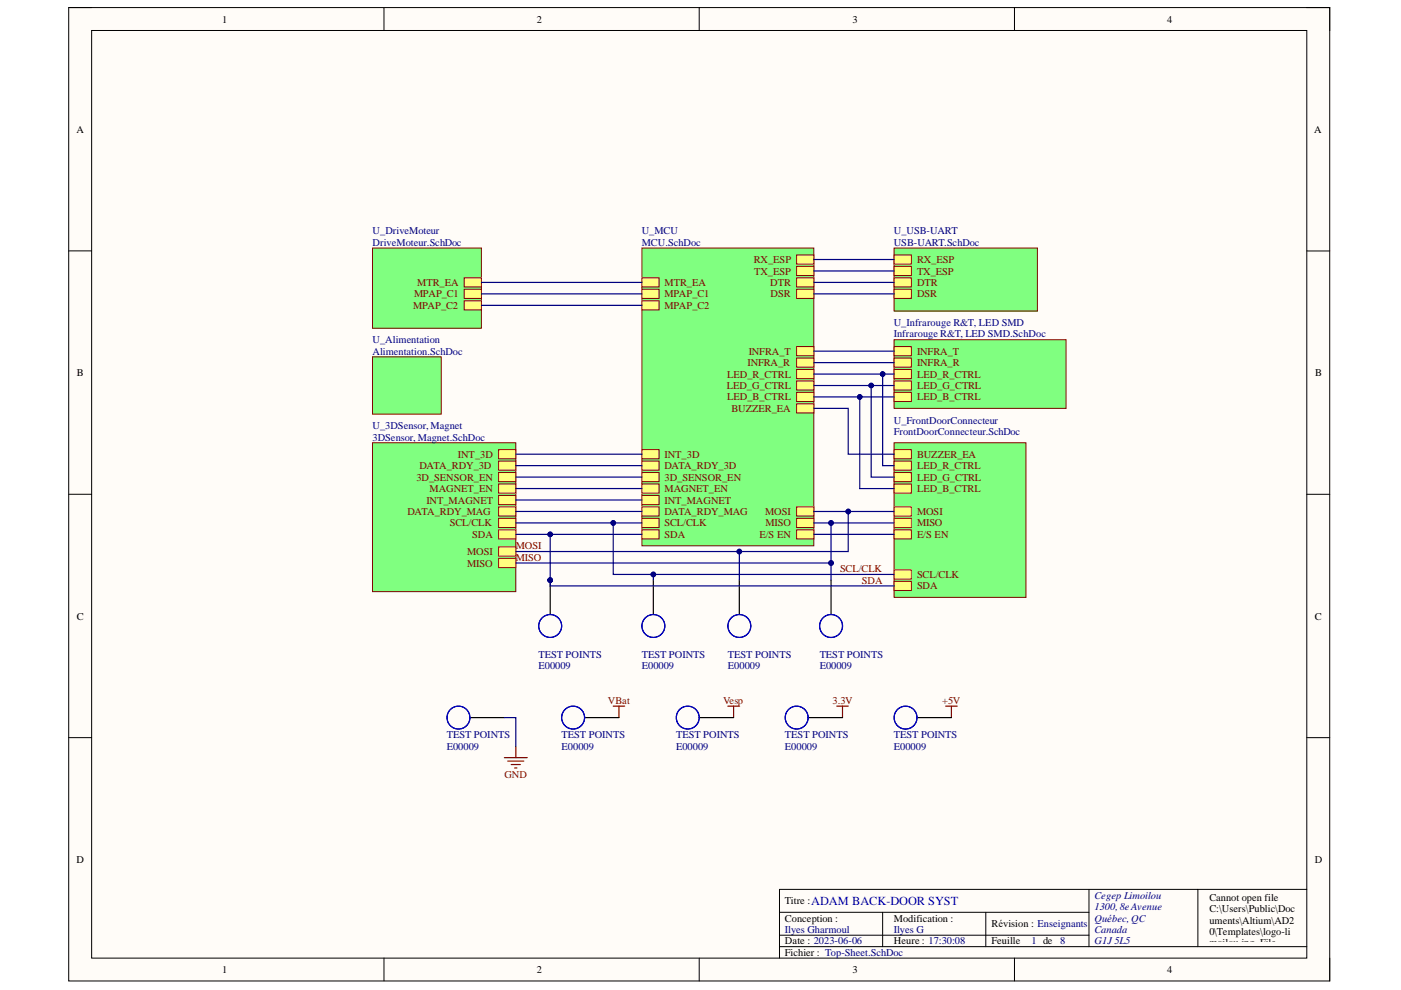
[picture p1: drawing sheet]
<svg xmlns="http://www.w3.org/2000/svg" width="297mm" height="210mm" viewBox="0 0 297 210" stroke-linecap="round" stroke-linejoin="round" font-family="sans-serif">
<path d="M14.6 1.6h267.3v206.4h-267.3z" fill-rule="evenodd" fill="#fffcf8"/>
<path d="M14.6 1.6h267.3v206.4h-267.3z" fill="none" stroke="#000" stroke-width=".21"/>
<path d="M19.4 6.5h257.7v196.6h-257.7z" fill-rule="evenodd" fill="#fffcf8"/>
<g fill="none" stroke="#000" stroke-width=".21">
<path d="M14.6 1.6h4.8M19.4 6.5h257.7v196.6h-257.7zM81.4 1.6v4.9M148.2 1.6v4.9M215.1 1.6v4.9M277.1 1.6h4.8v4.9M14.6 53.2h4.8M277.1 53.2h4.8M14.6 104.8h4.8M277.1 104.8h4.8M14.6 156.4h4.8M277.1 156.4h4.8"/>
<path d="M165.3 193.4h65.6M165.3 198.3h65.6M187.1 193.4v7.3M209 193.4v7.3M230.9 188.6v12.1M254 188.6v12.1M277.1 188.6h-111.8v14.5M81.4 203.1v4.9M148.2 203.1v4.9M165.3 200.7h111.8M215.1 203.1v4.9M281.9 203.1v4.9"/>
</g>
<path d="M79 75.7h14.6v12.1h-14.6z" fill-rule="evenodd" fill="#80ff80"/>
<path d="M79 75.7h14.6v12.1h-14.6z" fill="none" stroke="#800000" stroke-width=".21"/>
<path d="M79 52.6h23.1v17h-23.1z" fill-rule="evenodd" fill="#80ff80"/>
<path d="M79 52.6h23.1v17h-23.1z" fill="none" stroke="#800000" stroke-width=".21"/>
<path d="M98.4 61.3h3.7v2h-3.7z" fill-rule="evenodd" fill="#ffff80"/>
<path d="M98.4 61.3h3.7v2h-3.7z" fill="none" stroke="#800000" stroke-width=".21"/>
<path d="M98.4 63.8h3.7v1.9h-3.7z" fill-rule="evenodd" fill="#ffff80"/>
<path d="M98.4 63.8h3.7v1.9h-3.7z" fill="none" stroke="#800000" stroke-width=".21"/>
<path d="M98.4 58.9h3.7v2h-3.7z" fill-rule="evenodd" fill="#ffff80"/>
<path d="M98.4 58.9h3.7v2h-3.7z" fill="none" stroke="#800000" stroke-width=".21"/>
<path d="M136.1 52.6h36.5v63.1h-36.5z" fill-rule="evenodd" fill="#80ff80"/>
<path d="M136.1 52.6h36.5v63.1h-36.5z" fill="none" stroke="#800000" stroke-width=".21"/>
<path d="M168.9 78.3h3.7v2h-3.7z" fill-rule="evenodd" fill="#ffff80"/>
<path d="M168.9 78.3h3.7v2h-3.7z" fill="none" stroke="#800000" stroke-width=".21"/>
<path d="M168.9 80.8h3.7v1.9h-3.7z" fill-rule="evenodd" fill="#ffff80"/>
<path d="M168.9 80.8h3.7v1.9h-3.7z" fill="none" stroke="#800000" stroke-width=".21"/>
<path d="M168.9 83.2h3.7v1.9h-3.7z" fill-rule="evenodd" fill="#ffff80"/>
<path d="M168.9 83.2h3.7v1.9h-3.7z" fill="none" stroke="#800000" stroke-width=".21"/>
<path d="M136.1 61.3h3.6v2h-3.6z" fill-rule="evenodd" fill="#ffff80"/>
<path d="M136.1 61.3h3.6v2h-3.6z" fill="none" stroke="#800000" stroke-width=".21"/>
<path d="M136.1 63.8h3.6v1.9h-3.6z" fill-rule="evenodd" fill="#ffff80"/>
<path d="M136.1 63.8h3.6v1.9h-3.6z" fill="none" stroke="#800000" stroke-width=".21"/>
<path d="M168.9 107.5h3.7v1.9h-3.7z" fill-rule="evenodd" fill="#ffff80"/>
<path d="M168.9 107.5h3.7v1.9h-3.7z" fill="none" stroke="#800000" stroke-width=".21"/>
<path d="M168.9 109.9h3.7v1.9h-3.7z" fill-rule="evenodd" fill="#ffff80"/>
<path d="M168.9 109.9h3.7v1.9h-3.7z" fill="none" stroke="#800000" stroke-width=".21"/>
<path d="M168.9 75.9h3.7v1.9h-3.7z" fill-rule="evenodd" fill="#ffff80"/>
<path d="M168.9 75.9h3.7v1.9h-3.7z" fill="none" stroke="#800000" stroke-width=".21"/>
<path d="M136.1 58.9h3.6v2h-3.6z" fill-rule="evenodd" fill="#ffff80"/>
<path d="M136.1 58.9h3.6v2h-3.6z" fill="none" stroke="#800000" stroke-width=".21"/>
<path d="M168.9 85.6h3.7v2h-3.7z" fill-rule="evenodd" fill="#ffff80"/>
<path d="M168.9 85.6h3.7v2h-3.7z" fill="none" stroke="#800000" stroke-width=".21"/>
<path d="M136.1 112.3h3.6v2h-3.6z" fill-rule="evenodd" fill="#ffff80"/>
<path d="M136.1 112.3h3.6v2h-3.6z" fill="none" stroke="#800000" stroke-width=".21"/>
<path d="M168.9 73.5h3.7v1.9h-3.7z" fill-rule="evenodd" fill="#ffff80"/>
<path d="M168.9 73.5h3.7v1.9h-3.7z" fill="none" stroke="#800000" stroke-width=".21"/>
<path d="M168.9 54.1h3.7v1.9h-3.7z" fill-rule="evenodd" fill="#ffff80"/>
<path d="M168.9 54.1h3.7v1.9h-3.7z" fill="none" stroke="#800000" stroke-width=".21"/>
<path d="M168.9 56.5h3.7v1.9h-3.7z" fill-rule="evenodd" fill="#ffff80"/>
<path d="M168.9 56.5h3.7v1.9h-3.7z" fill="none" stroke="#800000" stroke-width=".21"/>
<path d="M168.9 58.9h3.7v2h-3.7z" fill-rule="evenodd" fill="#ffff80"/>
<path d="M168.9 58.9h3.7v2h-3.7z" fill="none" stroke="#800000" stroke-width=".21"/>
<path d="M168.9 61.3h3.7v2h-3.7z" fill-rule="evenodd" fill="#ffff80"/>
<path d="M168.9 61.3h3.7v2h-3.7z" fill="none" stroke="#800000" stroke-width=".21"/>
<path d="M136.1 109.9h3.6v1.9h-3.6z" fill-rule="evenodd" fill="#ffff80"/>
<path d="M136.1 109.9h3.6v1.9h-3.6z" fill="none" stroke="#800000" stroke-width=".21"/>
<path d="M136.1 100.2h3.6v1.9h-3.6z" fill-rule="evenodd" fill="#ffff80"/>
<path d="M136.1 100.2h3.6v1.9h-3.6z" fill="none" stroke="#800000" stroke-width=".21"/>
<path d="M136.1 102.6h3.6v2h-3.6z" fill-rule="evenodd" fill="#ffff80"/>
<path d="M136.1 102.6h3.6v2h-3.6z" fill="none" stroke="#800000" stroke-width=".21"/>
<path d="M136.1 105h3.6v2h-3.6z" fill-rule="evenodd" fill="#ffff80"/>
<path d="M136.1 105h3.6v2h-3.6z" fill="none" stroke="#800000" stroke-width=".21"/>
<path d="M136.1 107.5h3.6v1.9h-3.6z" fill-rule="evenodd" fill="#ffff80"/>
<path d="M136.1 107.5h3.6v1.9h-3.6z" fill="none" stroke="#800000" stroke-width=".21"/>
<path d="M136.1 95.3h3.6v2h-3.6z" fill-rule="evenodd" fill="#ffff80"/>
<path d="M136.1 95.3h3.6v2h-3.6z" fill="none" stroke="#800000" stroke-width=".21"/>
<path d="M136.1 97.8h3.6v1.9h-3.6z" fill-rule="evenodd" fill="#ffff80"/>
<path d="M136.1 97.8h3.6v1.9h-3.6z" fill="none" stroke="#800000" stroke-width=".21"/>
<path d="M168.9 112.3h3.7v2h-3.7z" fill-rule="evenodd" fill="#ffff80"/>
<path d="M168.9 112.3h3.7v2h-3.7z" fill="none" stroke="#800000" stroke-width=".21"/>
<path d="M189.6 52.6h30.4v13.4h-30.4z" fill-rule="evenodd" fill="#80ff80"/>
<path d="M189.6 52.6h30.4v13.4h-30.4z" fill="none" stroke="#800000" stroke-width=".21"/>
<path d="M189.6 54.1h3.6v1.9h-3.6z" fill-rule="evenodd" fill="#ffff80"/>
<path d="M189.6 54.1h3.6v1.9h-3.6z" fill="none" stroke="#800000" stroke-width=".21"/>
<path d="M189.6 56.5h3.6v1.9h-3.6z" fill-rule="evenodd" fill="#ffff80"/>
<path d="M189.6 56.5h3.6v1.9h-3.6z" fill="none" stroke="#800000" stroke-width=".21"/>
<path d="M189.6 61.3h3.6v2h-3.6z" fill-rule="evenodd" fill="#ffff80"/>
<path d="M189.6 61.3h3.6v2h-3.6z" fill="none" stroke="#800000" stroke-width=".21"/>
<path d="M189.6 58.9h3.6v2h-3.6z" fill-rule="evenodd" fill="#ffff80"/>
<path d="M189.6 58.9h3.6v2h-3.6z" fill="none" stroke="#800000" stroke-width=".21"/>
<path d="M79 93.9h30.4v31.5h-30.4z" fill-rule="evenodd" fill="#80ff80"/>
<path d="M79 93.9h30.4v31.5h-30.4z" fill="none" stroke="#800000" stroke-width=".21"/>
<path d="M105.7 116h3.7v1.9h-3.7z" fill-rule="evenodd" fill="#ffff80"/>
<path d="M105.7 116h3.7v1.9h-3.7z" fill="none" stroke="#f00" stroke-width=".21"/>
<path d="M105.7 118.4h3.7v1.9h-3.7z" fill-rule="evenodd" fill="#ffff80"/>
<path d="M105.7 118.4h3.7v1.9h-3.7z" fill="none" stroke="#f00" stroke-width=".21"/>
<path d="M105.7 112.3h3.7v2h-3.7z" fill-rule="evenodd" fill="#ffff80"/>
<path d="M105.7 112.3h3.7v2h-3.7z" fill="none" stroke="#f00" stroke-width=".21"/>
<path d="M105.7 109.9h3.7v1.9h-3.7z" fill-rule="evenodd" fill="#ffff80"/>
<path d="M105.7 109.9h3.7v1.9h-3.7z" fill="none" stroke="#800000" stroke-width=".21"/>
<path d="M105.7 100.2h3.7v1.9h-3.7z" fill-rule="evenodd" fill="#ffff80"/>
<path d="M105.7 100.2h3.7v1.9h-3.7z" fill="none" stroke="#800000" stroke-width=".21"/>
<path d="M105.7 102.6h3.7v2h-3.7z" fill-rule="evenodd" fill="#ffff80"/>
<path d="M105.7 102.6h3.7v2h-3.7z" fill="none" stroke="#800000" stroke-width=".21"/>
<path d="M105.7 105h3.7v2h-3.7z" fill-rule="evenodd" fill="#ffff80"/>
<path d="M105.7 105h3.7v2h-3.7z" fill="none" stroke="#800000" stroke-width=".21"/>
<path d="M105.7 107.5h3.7v1.9h-3.7z" fill-rule="evenodd" fill="#ffff80"/>
<path d="M105.7 107.5h3.7v1.9h-3.7z" fill="none" stroke="#800000" stroke-width=".21"/>
<path d="M105.7 95.3h3.7v2h-3.7z" fill-rule="evenodd" fill="#ffff80"/>
<path d="M105.7 95.3h3.7v2h-3.7z" fill="none" stroke="#800000" stroke-width=".21"/>
<path d="M105.7 97.8h3.7v1.9h-3.7z" fill-rule="evenodd" fill="#ffff80"/>
<path d="M105.7 97.8h3.7v1.9h-3.7z" fill="none" stroke="#800000" stroke-width=".21"/>
<path d="M189.6 93.9h27.9v32.8h-27.9z" fill-rule="evenodd" fill="#80ff80"/>
<path d="M189.6 93.9h27.9v32.8h-27.9z" fill="none" stroke="#800000" stroke-width=".21"/>
<path d="M189.6 95.3h3.6v2h-3.6z" fill-rule="evenodd" fill="#ffff80"/>
<path d="M189.6 95.3h3.6v2h-3.6z" fill="none" stroke="#800000" stroke-width=".21"/>
<path d="M189.6 97.8h3.6v1.9h-3.6z" fill-rule="evenodd" fill="#ffff80"/>
<path d="M189.6 97.8h3.6v1.9h-3.6z" fill="none" stroke="#800000" stroke-width=".21"/>
<path d="M189.6 100.2h3.6v1.9h-3.6z" fill-rule="evenodd" fill="#ffff80"/>
<path d="M189.6 100.2h3.6v1.9h-3.6z" fill="none" stroke="#800000" stroke-width=".21"/>
<path d="M189.6 102.6h3.6v2h-3.6z" fill-rule="evenodd" fill="#ffff80"/>
<path d="M189.6 102.6h3.6v2h-3.6z" fill="none" stroke="#800000" stroke-width=".21"/>
<path d="M189.6 107.5h3.6v1.9h-3.6z" fill-rule="evenodd" fill="#ffff80"/>
<path d="M189.6 107.5h3.6v1.9h-3.6z" fill="none" stroke="#f00" stroke-width=".21"/>
<path d="M189.6 109.9h3.6v1.9h-3.6z" fill-rule="evenodd" fill="#ffff80"/>
<path d="M189.6 109.9h3.6v1.9h-3.6z" fill="none" stroke="#f00" stroke-width=".21"/>
<path d="M189.6 112.3h3.6v2h-3.6z" fill-rule="evenodd" fill="#ffff80"/>
<path d="M189.6 112.3h3.6v2h-3.6z" fill="none" stroke="#800000" stroke-width=".21"/>
<path d="M189.6 120.8h3.6v2h-3.6z" fill-rule="evenodd" fill="#ffff80"/>
<path d="M189.6 120.8h3.6v2h-3.6z" fill="none" stroke="#f00" stroke-width=".21"/>
<path d="M189.6 123.3h3.6v1.9h-3.6z" fill-rule="evenodd" fill="#ffff80"/>
<path d="M189.6 123.3h3.6v1.9h-3.6z" fill="none" stroke="#800000" stroke-width=".21"/>
<path d="M189.6 72h36.4v14.6h-36.4z" fill-rule="evenodd" fill="#80ff80"/>
<path d="M189.6 72h36.4v14.6h-36.4z" fill="none" stroke="#800000" stroke-width=".21"/>
<path d="M189.6 73.5h3.6v1.9h-3.6z" fill-rule="evenodd" fill="#ffff80"/>
<path d="M189.6 73.5h3.6v1.9h-3.6z" fill="none" stroke="#800000" stroke-width=".21"/>
<path d="M189.6 75.9h3.6v2h-3.6z" fill-rule="evenodd" fill="#ffff80"/>
<path d="M189.6 75.9h3.6v2h-3.6z" fill="none" stroke="#800000" stroke-width=".21"/>
<path d="M189.6 78.3h3.6v2h-3.6z" fill-rule="evenodd" fill="#ffff80"/>
<path d="M189.6 78.3h3.6v2h-3.6z" fill="none" stroke="#800000" stroke-width=".21"/>
<path d="M189.6 80.8h3.6v1.9h-3.6z" fill-rule="evenodd" fill="#ffff80"/>
<path d="M189.6 80.8h3.6v1.9h-3.6z" fill="none" stroke="#800000" stroke-width=".21"/>
<path d="M189.6 83.2h3.6v1.9h-3.6z" fill-rule="evenodd" fill="#ffff80"/>
<path d="M189.6 83.2h3.6v1.9h-3.6z" fill="none" stroke="#800000" stroke-width=".21"/>
<g fill="none" stroke="#800000" stroke-width=".25">
<path d="M109.4 158.2v2.4M130 149.7h2.4M131.2 149.7v2.4M154.3 149.7h2.5M155.5 149.7v2.4M177.4 149.7h2.4M178.6 149.7v2.4M200.5 149.7h2.4M201.7 149.7v2.4M106.9 160.6h4.9M107.7 161.4h3.4M108.4 162.1h1.9"/>
<path d="M109.1 162.8h.5"/>
</g>
<path d="M156.8 123v7.3M176.2 123v7.3M99.6 152.1h7.3M123.9 152.1h7.3M148.2 152.1h7.3M171.3 152.1h7.3M194.4 152.1h7.3" fill="none" stroke="#000" stroke-width=".25"/>
<g fill="none" stroke="#00f" stroke-width=".25">
<circle cx="116.6" cy="132.7" r="2.43"/>
<circle cx="138.5" cy="132.7" r="2.43"/>
<circle cx="156.8" cy="132.7" r="2.43"/>
<circle cx="176.2" cy="132.7" r="2.43"/>
<circle cx="97.2" cy="152.1" r="2.43"/>
<circle cx="121.5" cy="152.1" r="2.43"/>
<circle cx="145.8" cy="152.1" r="2.43"/>
<circle cx="168.9" cy="152.1" r="2.43"/>
<circle cx="192" cy="152.2" r="2.43"/>
<circle cx="192" cy="152.2" r="2.42"/>
</g>
<path d="M172.6 76.9h17M109.4 110.9h20.6" fill="none" stroke="#000080" stroke-width=".25"/>
<circle cx="130" cy="110.9" r=".49" fill="#000080"/>
<circle cx="130" cy="110.9" r=".49" fill="none" stroke="#000080" stroke-width=".21"/>
<path d="M102.1 59.9h34M172.6 74.5h17M172.6 79.3h14.5M109.4 98.7h26.7M109.4 96.3h26.7M109.4 108.4h26.7M109.4 106h26.7M109.4 103.6h26.7M109.4 101.2h26.7" fill="none" stroke="#000080" stroke-width=".25"/>
<circle cx="187.1" cy="79.3" r=".49" fill="#000080"/>
<circle cx="187.1" cy="79.3" r=".49" fill="none" stroke="#000080" stroke-width=".21"/>
<path d="M172.6 81.7h12.1" fill="none" stroke="#000080" stroke-width=".25"/>
<circle cx="184.7" cy="81.7" r=".48" fill="#000080"/>
<circle cx="184.7" cy="81.7" r=".48" fill="none" stroke="#000080" stroke-width=".21"/>
<path d="M172.6 84.2h9.7" fill="none" stroke="#000080" stroke-width=".25"/>
<circle cx="182.3" cy="84.2" r=".49" fill="#000080"/>
<circle cx="182.3" cy="84.2" r=".49" fill="none" stroke="#000080" stroke-width=".21"/>
<path d="M189.6 84.2h-7.3v19.4h7.3" fill="none" stroke="#000080" stroke-width=".25"/>
<circle cx="182.3" cy="84.2" r=".49" fill="#000080"/>
<circle cx="182.3" cy="84.2" r=".49" fill="none" stroke="#000080" stroke-width=".21"/>
<path d="M189.6 81.7h-4.9v19.5h4.9" fill="none" stroke="#000080" stroke-width=".25"/>
<circle cx="184.7" cy="81.7" r=".48" fill="#000080"/>
<circle cx="184.7" cy="81.7" r=".48" fill="none" stroke="#000080" stroke-width=".21"/>
<path d="M189.6 79.3h-2.5v19.4h2.5" fill="none" stroke="#000080" stroke-width=".25"/>
<circle cx="187.1" cy="79.3" r=".49" fill="#000080"/>
<circle cx="187.1" cy="79.3" r=".49" fill="none" stroke="#000080" stroke-width=".21"/>
<path d="M172.6 55h17M172.6 57.5h17M172.6 59.9h17M172.6 62.3h17M172.6 86.6h7.2v9.7h9.8M179.8 108.4h9.8" fill="none" stroke="#000080" stroke-width=".25"/>
<circle cx="179.8" cy="108.4" r=".49" fill="#000080"/>
<circle cx="179.8" cy="108.4" r=".49" fill="none" stroke="#000080" stroke-width=".21"/>
<path d="M176.2 110.9h13.4" fill="none" stroke="#000080" stroke-width=".25"/>
<circle cx="176.2" cy="110.9" r=".49" fill="#000080"/>
<circle cx="176.2" cy="110.9" r=".49" fill="none" stroke="#000080" stroke-width=".21"/>
<path d="M102.1 64.7h34M102.1 62.3h34M172.6 108.4h7.2v8.5h-70.4M172.6 113.3h17M106.9 152.1h2.5v6.1" fill="none" stroke="#000080" stroke-width=".25"/>
<circle cx="156.8" cy="116.9" r=".49" fill="#000080"/>
<circle cx="156.8" cy="116.9" r=".49" fill="none" stroke="#000080" stroke-width=".21"/>
<circle cx="179.8" cy="108.4" r=".49" fill="#000080"/>
<circle cx="179.8" cy="108.4" r=".49" fill="none" stroke="#000080" stroke-width=".21"/>
<path d="M156.8 116.9v6.1" fill="none" stroke="#000080" stroke-width=".25"/>
<circle cx="156.8" cy="116.9" r=".49" fill="#000080"/>
<circle cx="156.8" cy="116.9" r=".49" fill="none" stroke="#000080" stroke-width=".21"/>
<path d="M136.1 110.9h-6.1v10.9h59.6" fill="none" stroke="#000080" stroke-width=".25"/>
<circle cx="130" cy="110.9" r=".49" fill="#000080"/>
<circle cx="130" cy="110.9" r=".49" fill="none" stroke="#000080" stroke-width=".21"/>
<path d="M172.6 110.9h3.6v8.5h-66.8" fill="none" stroke="#000080" stroke-width=".25"/>
<circle cx="176.2" cy="119.4" r=".49" fill="#000080"/>
<circle cx="176.2" cy="119.4" r=".49" fill="none" stroke="#000080" stroke-width=".21"/>
<circle cx="176.2" cy="110.9" r=".49" fill="#000080"/>
<circle cx="176.2" cy="110.9" r=".49" fill="none" stroke="#000080" stroke-width=".21"/>
<path d="M176.2 119.4v3.6" fill="none" stroke="#000080" stroke-width=".25"/>
<circle cx="176.2" cy="119.4" r=".49" fill="#000080"/>
<circle cx="176.2" cy="119.4" r=".49" fill="none" stroke="#000080" stroke-width=".21"/>
<path d="M109.4 113.3h26.7" fill="none" stroke="#000080" stroke-width=".25"/>
<circle cx="116.6" cy="113.3" r=".48" fill="#000080"/>
<circle cx="116.6" cy="113.3" r=".48" fill="none" stroke="#000080" stroke-width=".21"/>
<path d="M116.7 113.3v10.9h72.9" fill="none" stroke="#000080" stroke-width=".25"/>
<circle cx="116.6" cy="113.3" r=".48" fill="#000080"/>
<circle cx="116.6" cy="113.3" r=".48" fill="none" stroke="#000080" stroke-width=".21"/>
<g font-size="8.1" fill="#000080">
<text x="116.1" y="128.4">PISDA01</text>
<text x="137.9" y="128.4">PISCL01</text>
</g>
<text font-size="2.6" fill="#00f" x="172" y="191.9">ADAM BACK-DOOR SYST</text>
<g font-size="2.2">
<text x="47.1" y="4.8">1</text>
<text x="113.8" y="4.8">2</text>
<text x="180.7" y="4.8">3</text>
<text x="247.4" y="4.8">4</text>
<text x="16.2" y="28.1">A</text>
<text x="278.7" y="28.1">A</text>
<text x="16.3" y="79.7">B</text>
<text x="278.8" y="79.7">B</text>
<text x="16.3" y="131.4">C</text>
<text x="278.7" y="131.4">C</text>
<text x="16.2" y="182.9">D</text>
<text x="278.7" y="182.9">D</text>
<text x="166.4" y="191.8">Titre :</text>
<text x="256.4" y="191">Cannot open file</text>
<text x="166.4" y="195.4">Conception :</text>
<text x="189.5" y="195.4">Modification :</text>
<text x="210.2" y="196.6">Révision : Enseignants</text>
<text x="256.4" y="193.4">C:\Users\Public\Doc</text>
<text x="256.4" y="195.8">uments\Altium\AD2</text>
<text x="166.4" y="200.2">Date : 2023-06-06</text>
<text x="166.4" y="202.7">Fichier : Top-Sheet.SchDoc</text>
<text x="189.5" y="200.2">Heure : 17:30:08</text>
<text x="210.2" y="200.2">Feuille</text>
<text x="256.4" y="198.3">0\Templates\logo-li</text>
<text x="256.4" y="200.6">moilou.jpg. File</text>
<text x="256.4" y="203.1">does not exist.</text>
<text x="47.1" y="206.3">1</text>
<text x="113.8" y="206.3">2</text>
<text x="180.7" y="206.3">3</text>
<text x="247.4" y="206.3">4</text>
</g>
<g font-size="2.2" fill="#000080">
<text x="79" y="49.7">U_DriveMoteur</text>
<text x="79" y="52.1">DriveMoteur.SchDoc</text>
<text x="136.1" y="49.7">U_MCU</text>
<text x="136.1" y="52.1">MCU.SchDoc</text>
<text x="189.5" y="49.7">U_USB-UART</text>
<text x="189.5" y="52.1">USB-UART.SchDoc</text>
<text x="189.5" y="69.1">U_Infrarouge R&amp;T, LED SMD</text>
<text x="189.5" y="71.5">Infrarouge R&amp;T, LED SMD.SchDoc</text>
<text x="79" y="72.7">U_Alimentation</text>
<text x="79" y="75.2">Alimentation.SchDoc</text>
<text x="189.5" y="89.8">U_FrontDoorConnecteur</text>
<text x="79" y="91">U_3DSensor, Magnet</text>
<text x="79" y="93.4">3DSensor, Magnet.SchDoc</text>
<text x="189.5" y="92.2">FrontDoorConnecteur.SchDoc</text>
<text x="114.2" y="141.9">E00009</text>
<text x="114.2" y="139.6">TEST POINTS</text>
<text x="136.1" y="141.9">E00009</text>
<text x="136.1" y="139.6">TEST POINTS</text>
<text x="154.3" y="141.9">E00009</text>
<text x="154.3" y="139.6">TEST POINTS</text>
<text x="173.8" y="141.9">E00009</text>
<text x="173.8" y="139.6">TEST POINTS</text>
<text x="94.7" y="159">E00009</text>
<text x="94.7" y="156.5">TEST POINTS</text>
<text x="119.1" y="159">E00009</text>
<text x="119.1" y="156.5">TEST POINTS</text>
<text x="143.3" y="159">E00009</text>
<text x="143.3" y="156.5">TEST POINTS</text>
<text x="166.4" y="159">E00009</text>
<text x="166.4" y="156.5">TEST POINTS</text>
<text x="189.5" y="159">E00009</text>
<text x="189.5" y="156.5">TEST POINTS</text>
<text x="232.1" y="190.5">Cegep Limoilou</text>
<text x="166.4" y="197.8">Ilyes Gharmoul</text>
<text x="189.5" y="197.8">Ilyes G</text>
<text x="232.1" y="193">1300,8eAvenue</text>
<text x="232.1" y="195.4">Québec, QC</text>
<text x="232.1" y="197.8">Canada</text>
<text x="218.7" y="200.2">1 de</text>
<text x="224.8" y="200.2">8</text>
<text x="232.1" y="200.2">G1J 5L5</text>
</g>
<g font-size="2.2" fill="#800000">
<text x="159.8" y="55.8">RX_ESP</text>
<text x="159.9" y="58.2">TX_ESP</text>
<text x="194.4" y="55.8">RX_ESP</text>
<text x="194.4" y="58.2">TX_ESP</text>
<text x="87.6" y="65.5">MPAP_C2</text>
<text x="87.8" y="63">MPAP_C1</text>
<text x="88.5" y="60.7">MTR_EA</text>
<text x="140.9" y="63">MPAP_C1</text>
<text x="140.9" y="65.5">MPAP_C2</text>
<text x="140.9" y="60.7">MTR_EA</text>
<text x="163.3" y="60.7">DTR</text>
<text x="163.4" y="63">DSR</text>
<text x="194.4" y="63">DSR</text>
<text x="194.4" y="60.7">DTR</text>
<text x="158.5" y="77.6">INFRA_R</text>
<text x="158.7" y="75.2">INFRA_T</text>
<text x="194.4" y="75.2">INFRA_T</text>
<text x="194.4" y="77.6">INFRA_R</text>
<text x="154.1" y="82.4">LED_G_CTRL</text>
<text x="154.2" y="80.1">LED_R_CTRL</text>
<text x="194.4" y="80.1">LED_R_CTRL</text>
<text x="194.4" y="82.4">LED_G_CTRL</text>
<text x="154.2" y="84.9">LED_B_CTRL</text>
<text x="155.1" y="87.3">BUZZER_EA</text>
<text x="194.4" y="84.9">LED_B_CTRL</text>
<text x="88.3" y="101.9">3D_SENSOR_EN</text>
<text x="89" y="99.4">DATA_RDY_3D</text>
<text x="97.1" y="97.1">INT_3D</text>
<text x="140.9" y="101.9">3D_SENSOR_EN</text>
<text x="140.9" y="97.1">INT_3D</text>
<text x="140.9" y="99.4">DATA_RDY_3D</text>
<text x="194.4" y="97.1">BUZZER_EA</text>
<text x="194.4" y="99.4">LED_R_CTRL</text>
<text x="194.4" y="101.9">LED_G_CTRL</text>
<text x="90.4" y="106.8">INT_MAGNET</text>
<text x="91.1" y="104.3">MAGNET_EN</text>
<text x="140.9" y="104.3">MAGNET_EN</text>
<text x="140.9" y="106.8">INT_MAGNET</text>
<text x="194.4" y="104.3">LED_B_CTRL</text>
<text x="86.4" y="109.1">DATA_RDY_MAG</text>
<text x="95.4" y="111.6">SCL/CLK</text>
<text x="140.9" y="111.6">SCL/CLK</text>
<text x="140.9" y="109.1">DATA_RDY_MAG</text>
<text x="162.2" y="109.1">MOSI</text>
<text x="162.3" y="111.6">MISO</text>
<text x="194.4" y="109.1">MOSI</text>
<text x="194.4" y="111.6">MISO</text>
<text x="99" y="117.7">MOSI</text>
<text x="100.1" y="114">SDA</text>
<text x="109.3" y="116.5">MOSI</text>
<text x="109.3" y="118.9">MISO</text>
<text x="140.9" y="114">SDA</text>
<text x="161" y="114">E/S EN</text>
<text x="194.4" y="114">E/S EN</text>
<text x="99" y="120.1">MISO</text>
<text x="178.1" y="121.3">SCL/CLK</text>
<text x="182.8" y="123.8">SDA</text>
<text x="194.4" y="122.6">SCL/CLK</text>
<text x="194.4" y="124.9">SDA</text>
<text x="128.9" y="149.3">VBat</text>
<text x="153.3" y="149.3">Vesp</text>
<text x="176.5" y="149.3">3.3V</text>
<text x="199.7" y="149.3">+5V</text>
<text x="107" y="165">GND</text>
</g>
</svg>
